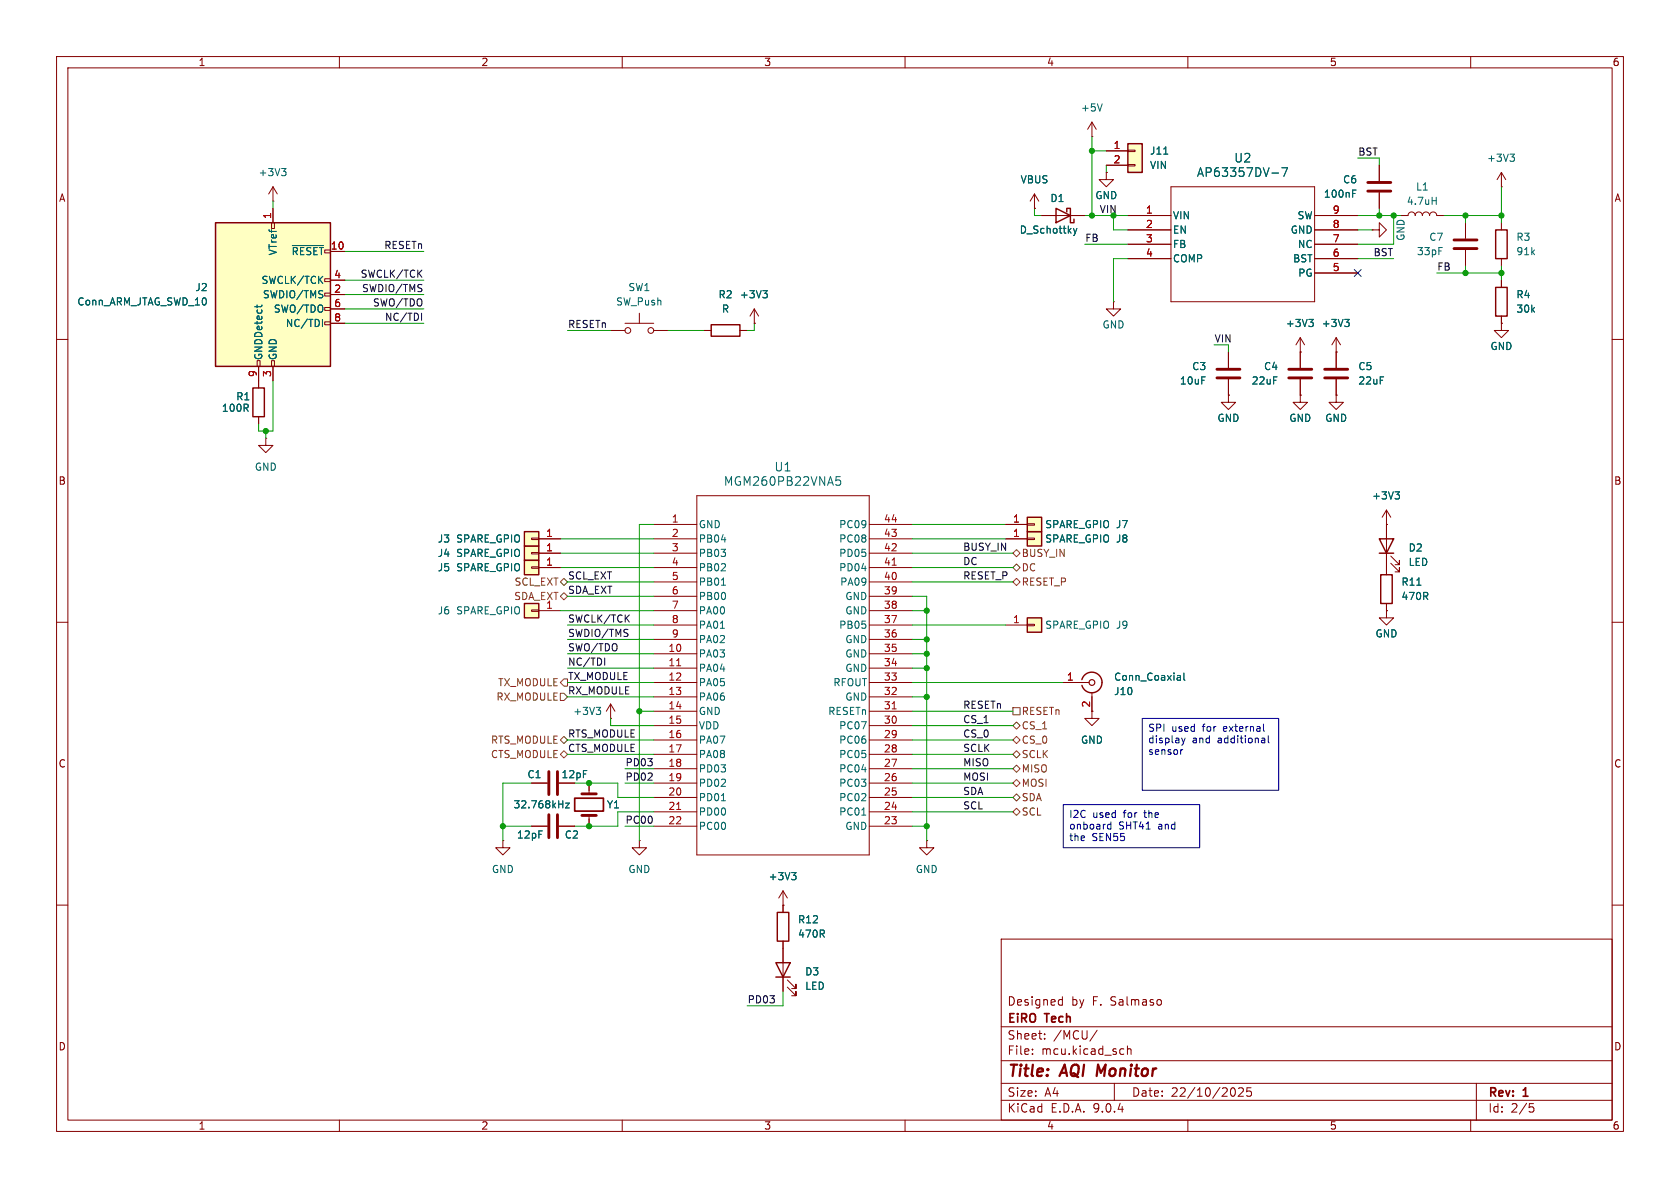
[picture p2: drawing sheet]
<svg xmlns="http://www.w3.org/2000/svg" width="297mm" height="210mm" viewBox="0 0 297 210" stroke-linecap="round" stroke-linejoin="round" font-family="sans-serif">
<g fill="none" stroke="#840000" stroke-width=".18">
<path d="M10 10h277v190h-277zM12 12h273v186h-273zM60 10v2M110 10v2M160 10v2M210 10v2M260 10v2M48.3 35.6h.1M48.3 33l-.8 1.3M48.3 33l.7 1.3M48.3 33v2.6M182.9 36.8h.1"/>
<path d="M182.9 34.3l-.8 1.3M182.9 34.3l.7 1.3M182.9 34.3v2.5M184.1 38.1h7.7M199.4 38.1h7.6M207 33h25.4v20.3h-25.4zM232.4 38.1h7.6M247.6 38.1h1.3a.64 .64 0 0 1 .7-.6 .64 .64 0 0 1 .6 .6 .64 .64 0 0 1 .6-.6 .64 .64 0 0 1 .7 .6 .64 .64 0 0 1 .6-.6 .64 .64 0 0 1 .6 .6 .64 .64 0 0 1 .7-.6 .64 .64 0 0 1 .6 .6h1.3M124.5 58.4h1.2M130.8 58.4h1.3M133.3 57.2h.1M133.3 54.6l-.7 1.3"/>
<path d="M133.3 54.6l.8 1.3M133.3 54.6v2.6M199.4 40.6h7.6M199.4 43.2h7.6M199.4 45.7h7.6M232.4 40.6h7.6M232.4 43.2h7.6M232.4 45.7h7.6M232.4 48.3h7.6M242.6 40.6h1.2v-1.2l1.3 1.2-1.3 1.3v-1.3M242.6 40.6h.1M10 60h2"/>
<path d="M45.7 67.3v1.3M45.7 73.7v1.2M47 77.5v1.2h1.3l-1.3 1.3-1.3-1.3h1.3M47 77.5h.1M285 60h2M245.1 92.7h.1M245.1 90.2v11.4M245.1 90.2l-.8 1.2M245.1 90.2l.8 1.2M245.9 99.6l1.5 1.5v-.8v.8h-.8M245.9 98.3l1.5 1.5v-.7v.7h-.8M10 110h2"/>
<path d="M245.1 108v1.2h1.3l-1.3 1.3-1.3-1.3h1.3M245.1 108h.1M245.1 106.7v1.3M285 110h2M94 138.4h2.8M104.1 138.4v1.9M107.9 127h.1M107.9 124.5l-.7 1.2M107.9 124.5l.8 1.2M107.9 124.5v2.5M88.9 148.6v1.3h1.3l-1.3 1.2-1.3-1.2h1.3M88.9 148.6h.1"/>
<path d="M94 146.1h2.8M98.8 146.1h2.8M104.1 144.1v2M113 148.6v1.3h1.3l-1.3 1.2-1.2-1.2h1.2M113 148.6h.1M10 160h2M177 166h108v32h-108zM187.4 176.7l.4 .1M187.8 176.2v1.5M187.8 177.6l-.4 .1M205.2 176.8v.8M285 160h2"/>
<path d="M60 198v2M110 198v2M160 198v2M177 194.5h108M177 191.5h108M177 187.5h108M177 181.5h108M182.5 186.3v.1M182.5 185.5v.1M184.7 183.6v.1M184.7 182.8v.1M194 182.1l-1.3 2"/>
<path d="M197 191.5v3M198.2 185.4l.5 .1M198.7 186.3l-.5 .1M199.3 185.5l.2-.1 .4 .1 .1 .9M199.3 184.9v1.5M210 198v2M218 192.3a.94 .94 0 0 1 0 1.5M219 192.4l.5-.1 .2 .1 .1 .3-.9 1.1h.9M221.2 192.3h-.7l-.1 .7 .2-.1h.5l.1 .3v.5l-.2 .1-.6-.1M260 198v2M261 191.5v6.5M270.4 195.1h.7"/>
<path d="M270.5 195.7h.4l.3 .3-.2 .5-.5 .1"/>
</g>
<path d="M186.7 36.8l2.5 1.3-2.5 1.3zM188.6 37.5v-.7h.6v2.6h.7v-.7M125.7 57.4h5.1v2h-5.1zM44.7 68.6h2v5.1h-2zM243.8 95.3h2.6l-1.3 2.5zM243.8 97.8h2.6M244.1 101.6h2v5.1h-2z" fill="none" stroke="#840000" stroke-width=".25"/>
<g fill="none" stroke="#006464" stroke-width=".18">
<path d="M49.8 29.8h.8l-.5 .5M50.3 30.3l.3 .2v.3l-.3 .3M224.9 30.6h1.1M226.6 29.7h1l-.6 1.5M253.2 35.5h.7M253.9 34.9v1.2M134.9 51.4h.7l-.4 .5M135.4 51.9l.2 .2v.3l-.2 .2M189.8 40.4l.3 .8M190.1 41.2l-.3 .4M190.4 40.4l-.3 .8M246.6 86.9h.8l-.4 .5"/>
<path d="M247.2 87.4l.2 .3v.3l-.2 .2M250.5 103.4h.7M105.4 125h.8l-.4 .5M105.9 125.5l.3 .3v.3l-.3 .2M100 142h.6l-.6 .8h.6"/>
</g>
<path d="M97 136.4v4.1M98.6 136.4v4.1M97 144v4.1M98.6 144v4.1M102.9 144.1h2.5M102.9 140.3h2.5" fill="none" stroke="#840000" stroke-width=".51"/>
<path d="M101.6 141.1h5.1v2.3h-5.1z" fill="none" stroke="#840000" stroke-width=".3"/>
<path d="M38.1 39.4h20.3v25.4h-20.3z" fill="#ffffc2"/>
<path d="M38.1 39.4h20.3v25.4h-20.3z" fill="none" stroke="#840000" stroke-width=".25"/>
<g fill="none" stroke="#840000" stroke-width=".18">
<path d="M48 39.4h.5v1h-.5zM48.3 36.8v2.6M193 24.1h.1M193 21.6l-.7 1.3M193 21.6l.8 1.3M193 21.6v2.5M195.6 30.5v1.3h1.2l-1.2 1.2-1.3-1.2h1.3M195.6 30.5h.1M57.4 49.3h1v.5h-1zM57.4 51.8h1v.5h-1zM57.4 54.4h1v.5h-1zM57.4 56.9h1v.5h-1z"/>
<path d="M58.4 44.5h2.6M58.4 49.5h2.6M58.4 52.1h2.6M58.4 54.6h2.6M58.4 57.2h2.6M45.5 63.8h.5v1h-.5zM45.7 64.8v2.5M48 63.8h.5v1h-.5zM48.3 64.8v2.5M217.2 62.2v2.8M217.2 67.1v2.8"/>
</g>
<path d="M194.9 18.4l-.5 1.2M45.5 53.9v.5M46.3 53.9l-.1 .3M51.7 43.4h5.5M57 56.5v1.2" fill="none" stroke="#006464" stroke-width=".18"/>
<path d="M215.1 65.3h4.1M215.1 66.8h4.1" fill="none" stroke="#840000" stroke-width=".51"/>
<path d="M199.4 25.4h2.5v5.1h-2.5z" fill="#ffffc2"/>
<path d="M199.4 25.4h2.5v5.1h-2.5z" fill="none" stroke="#840000" stroke-width=".25"/>
<path d="M195.6 26.7h3.8M195.6 29.2h3.8M199.4 26.5h1.3v.3h-1.3zM199.4 29.1h1.3v.2h-1.3z" fill="none" stroke="#840000" stroke-width=".18"/>
<path d="M205.7 27.2h.8" fill="none" stroke="#006464" stroke-width=".18"/>
<path d="M181.6 94h2.5v2.5h-2.5z" fill="#ffffc2"/>
<path d="M181.6 94h2.5v2.5h-2.5z" fill="none" stroke="#840000" stroke-width=".25"/>
<path d="M177.8 95.3h3.8M181.6 95.1h1.3v.3h-1.3z" fill="none" stroke="#840000" stroke-width=".18"/>
<path d="M181.6 109.2h2.5v2.6h-2.5z" fill="#ffffc2"/>
<path d="M181.6 109.2h2.5v2.6h-2.5z" fill="none" stroke="#840000" stroke-width=".25"/>
<path d="M177.8 110.5h3.8M181.6 110.4h1.3v.2h-1.3z" fill="none" stroke="#840000" stroke-width=".18"/>
<path d="M181.6 91.4h2.5v2.6h-2.5z" fill="#ffffc2"/>
<path d="M181.6 91.4h2.5v2.6h-2.5zM191.3 120.1a1.81 1.81 0 0 1 2.7-1 1.81 1.81 0 0 1 .1 3 1.81 1.81 0 0 1-2.8-.9M137.2 170.2h2.5l-1.3 2.5zM137.2 172.7h2.5M137.4 161.3h2v5.1h-2z" fill="none" stroke="#840000" stroke-width=".25"/>
<g fill="none" stroke="#840000" stroke-width=".18">
<path d="M196.8 53.3v1.3h1.3l-1.3 1.3-1.2-1.3h1.2M196.8 53.3h.1M229.9 59.7l-.8 1.3M229.9 59.7l.7 1.3M229.9 59.7v2.5M236.2 59.7l.8 1.3M236.2 59.7l-.7 1.3M236.2 59.7v5.3M217.2 69.9v1.2h1.2l-1.2 1.3-1.3-1.3h1.3M217.2 69.9h.1M229.9 69.9v1.2h1.2l-1.2 1.3-1.3-1.3h1.3M229.9 69.9h.1"/>
<path d="M229.9 62.2h.1M236.2 69.9v1.2h-1.3l1.3 1.3 1.3-1.3h-1.3M236.2 69.9h.1M236.2 62.2h.1M236.2 67.1v2.8M177.8 92.7h3.8M181.6 92.6h1.3v.2h-1.3zM188 120.7h4.5M193 122.4v4.6h1.3l-1.3 1.3-1.2-1.3h1.2M138.4 157.5v3.8M138.4 157.5l-.7 1.3M138.4 157.5l.8 1.3"/>
<path d="M138.4 160h.1M138.4 166.4v8.9M139.2 174.5l1.5 1.5v-.7v.7h-.7M139.2 173.2l1.5 1.6v-.8v.8h-.7"/>
</g>
<path d="M231.4 56.5h.8l-.5 .4M231.9 56.9l.3 .3v.3l-.3 .2M237.7 56.5h.8l-.4 .4M238.3 56.9l.2 .3v.3l-.2 .2M208.3 119.4h.2l.2 .2v.7M208.7 119.7l-.4 .1M209.3 119v1.1l.2 .2M208.7 120.2l-.4 .1M139.9 154.2h.8l-.4 .5M140.5 154.7l.2 .3v.3l-.2 .2" fill="none" stroke="#006464" stroke-width=".18"/>
<circle cx="193" cy="120.7" r=".51" fill="none" stroke="#840000" stroke-width=".2"/>
<path d="M234.2 65.3h4.1M234.2 66.8h4.1" fill="none" stroke="#840000" stroke-width=".51"/>
<path d="M92.7 106.7h2.5v2.5h-2.5z" fill="#ffffc2"/>
<path d="M92.7 106.7h2.5v2.5h-2.5z" fill="none" stroke="#840000" stroke-width=".25"/>
<path d="M265.4 33h.1M265.4 30.5l-.7 1.3M265.4 30.5l.8 1.3M265.4 30.5v2.5M94 107.8h1.2v.3h-1.2zM95.2 108h3.9" fill="none" stroke="#840000" stroke-width=".18"/>
<path d="M266.9 27.2h.8l-.4 .5M267.5 27.7l.2 .3v.3l-.2 .2" fill="none" stroke="#006464" stroke-width=".18"/>
<path d="M92.7 96.5h2.5v2.6h-2.5z" fill="#ffffc2"/>
<path d="M92.7 96.5h2.5v2.6h-2.5z" fill="none" stroke="#840000" stroke-width=".25"/>
<path d="M259.1 39.4v2.8M259.1 44.2v2.8M94 97.7h1.2v.2h-1.2zM95.2 97.8h3.9" fill="none" stroke="#840000" stroke-width=".18"/>
<path d="M257 42.4h4.1M257 43.9h4.1" fill="none" stroke="#840000" stroke-width=".51"/>
<path d="M92.7 94h2.5v2.5h-2.5z" fill="#ffffc2"/>
<path d="M264.4 40.6h2v5.1h-2zM264.4 50.8h2v5.1h-2zM92.7 94h2.5v2.5h-2.5z" fill="none" stroke="#840000" stroke-width=".25"/>
<path d="M265.4 39.4v1.2M265.4 45.7v1.3M265.4 49.5v1.3M265.4 55.9v1.3M94 95.1h1.2v.3h-1.2zM95.2 95.3h3.9" fill="none" stroke="#840000" stroke-width=".18"/>
<path d="M92.7 99.1h2.5v2.5h-2.5z" fill="#ffffc2"/>
<path d="M92.7 99.1h2.5v2.5h-2.5z" fill="none" stroke="#840000" stroke-width=".25"/>
<g fill="none" stroke="#840000" stroke-width=".18">
<path d="M48.3 36.8v2.6M182.9 36.8h.1M184.1 38.1h2.6M189.2 38.1h2.6M195.6 30.5h.1M195.6 26.7h3.8M195.6 29.2h3.8M199.4 38.1h7.6M232.4 38.1h7.6M243.8 29.2v2.8M243.8 34v2.8M58.4 57.2h2.6"/>
<path d="M58.4 44.5h2.6M58.4 49.5h2.6M58.4 52.1h2.6M58.4 54.6h2.6M107.9 58.4h2.6M110.5 57.2h5.1M113 55.4v1.8M115.6 58.4h2.5M124.5 58.4h1.2M130.8 58.4h1.3M133.3 57.2h.1M199.4 40.6h7.6"/>
<path d="M199.4 43.2h7.6M199.4 45.7h7.6M232.4 40.6h7.6M232.4 43.2h7.6M232.4 45.7h7.6M232.4 48.3h7.6M265.4 57.2v1.2h1.3l-1.3 1.3-1.2-1.3h1.2M265.4 57.2h.1M265.4 49.5v1.3M265.4 55.9v1.3M45.7 64.8v3.8M45.7 73.7v1.2"/>
<path d="M48.3 64.8v2.5M217.2 69.9h.1M217.2 62.2v2.8M217.2 67.1v2.8M229.9 62.2h.1M229.9 69.9h.1M229.9 62.2v2.8M229.9 67.1v2.8M236.2 62.2h.1M236.2 69.9h.1M236.2 62.2v2.8M236.2 67.1v2.8"/>
<path d="M95.2 95.3h3.9M95.2 97.8h3.9M115.6 92.7h7.6M115.6 95.3h7.6M115.6 97.8h7.6M123.2 87.6h30.5v63.5h-30.5zM153.7 92.7h7.6M153.7 95.3h7.6M153.7 97.8h7.6M177.8 92.7h3.8M177.8 95.3h3.8M245.1 92.7h.1"/>
<path d="M245.1 92.7v2.6M245.1 97.8v3.8M94 100.2h1.2v.3h-1.2zM95.2 100.3h3.9M115.6 100.3h7.6M115.6 102.9h7.6M115.6 105.4h7.6M115.6 108h7.6M115.6 110.5h7.6M115.6 113h7.6M115.6 115.6h7.6M115.6 118.1h7.6"/>
<path d="M153.7 100.3h7.6M153.7 102.9h7.6M153.7 105.4h7.6M153.7 108h7.6M153.7 110.5h7.6M153.7 113h7.6M153.7 115.6h7.6M153.7 118.1h7.6M245.1 108h.1M245.1 106.7v1.3M94 138.4h2.8M104.1 138.4v1.3"/>
<path d="M115.6 120.7h7.6M115.6 123.2h7.6M115.6 125.7h7.6M115.6 128.3h7.6M115.6 130.8h7.6M115.6 133.4h7.6M115.6 135.9h7.6M115.6 138.4h7.6M153.7 120.7h7.6M153.7 123.2h7.6M153.7 125.7h7.6M153.7 128.3h7.6"/>
<path d="M153.7 130.8h7.6M153.7 133.4h7.6M153.7 135.9h7.6M153.7 138.4h7.6M188 120.7h2.5M193 123.2v2.5M94 146.1h2.8M98.8 146.1h2.8M104.1 144.8v1.3M115.6 141h7.6M115.6 143.5h7.6M115.6 146.1h7.6"/>
<path d="M153.7 141h7.6M153.7 143.5h7.6M153.7 146.1h7.6M163.8 148.6v1.3h1.3l-1.3 1.2-1.2-1.2h1.2M163.8 148.6h.1M138.4 160h.1M138.4 160v1.3M138.4 166.4v3.8M138.4 172.7v2.6"/>
<circle cx="111" cy="58.4" r=".51"/>
<circle cx="115.1" cy="58.4" r=".51"/>
</g>
<path d="M241.8 32.3h4.1M241.8 33.8h4.1M227.8 65.3h4.1M227.8 66.8h4.1" fill="none" stroke="#840000" stroke-width=".51"/>
<g fill="none" stroke="#006464" stroke-width=".18">
<path d="M205.7 27.2h.8M224.9 30.6h1.1M226.6 29.7h1l-.6 1.5M239.1 34.2h.5M239.1 33.6h.6M45.5 53.9v.5M46.3 53.9l-.1 .3M51.7 43.4h5.5M57 56.5v1.2M134.9 51.4h.7l-.4 .5M135.4 51.9l.2 .2v.3l-.2 .2M189.8 40.4l.3 .8"/>
<path d="M190.1 41.2l-.3 .4M190.4 40.4l-.3 .8M231.4 56.5h.8l-.5 .4M231.9 56.9l.3 .3v.3l-.3 .2M237.7 56.5h.8l-.4 .4M238.3 56.9l.2 .3v.3l-.2 .2M147.8 84.3h.8M148 84.8h.3l.3 .3-.1 .6-.5 .1M246.6 86.9h.8l-.4 .5M247.2 87.4l.2 .3v.3l-.2 .2M127.4 111.1h.7M127.5 103.4h.8"/>
<path d="M208.3 119.4h.2l.2 .2v.7M208.7 119.7l-.4 .1M209.3 119v1.1l.2 .2M250.5 103.4h.7M208.7 120.2l-.4 .1M100 142h.6l-.6 .8h.6M127.5 141.5h.8M139.9 154.2h.8l-.4 .5M140.5 154.7l.2 .3v.3l-.2 .2M152.3 144.1h.8"/>
</g>
<path d="M157.7 99.9h.7M119.6 117.7h.7M157.7 125.3h.7M119.6 143.1h.7" fill="none" stroke="#a90000" stroke-width=".18"/>
<g fill="none" stroke="#725600" stroke-width=".18">
<path d="M179.7 97.2l.6 .6-.6 .6-.6-.6zM99.1 102.9l.6-.7 .6 .7-.6 .6zM99.1 105.4l.6-.6 .6 .6-.6 .6zM179.1 100.3l.6-.6 .6 .6-.6 .7zM179.1 102.9l.6-.7 .6 .7-.6 .6zM99.1 133.4l.6-.7 .6 .7-.6 .6zM99.1 122.6h.6l.6 .6-.6 .6h-.6zM99.7 130.2l.6 .6-.6 .6-.6-.6zM99.7 120h.6v1.3h-.6l-.6-.6zM179.1 138.4l.6-.6 .6 .6-.6 .7zM179.1 135.9l.6-.6 .6 .6-.6 .6zM179.1 133.4l.6-.7 .6 .7-.6 .6z"/>
<path d="M179.1 125.1h1.2v1.3h-1.2zM179.1 128.3l.6-.7 .6 .7-.6 .6zM179.1 130.8l.6-.6 .6 .6-.6 .6zM179.1 141l.6-.7 .6 .7-.6 .6zM179.1 143.5l.6-.6 .6 .6-.6 .6z"/>
</g>
<path d="M74.5 55.4v1.2M106.9 116.3v1.3" fill="none" stroke="#0f0f0f" stroke-width=".18"/>
<g fill="none" stroke="#009600" stroke-width=".18">
<path d="M48.3 35.6v1.2M182.9 36.8v1.3h1.2M191.8 38.1h7.6M193 26.7h2.6M193 24.1v14M195.6 29.2v1.3M196.8 38.1v2.5h2.6M240 38.1h7.6M240 27.9h3.8v1.3M243.8 36.8v1.3M246.4 38.1v5.1h-6.4M255.3 38.1h10.1"/>
<path d="M259.1 38.1v1.3M265.4 33v6.4M61 44.5h13.9M61 54.6h13.9M61 49.5h13.9M61 57.2h13.9M61 52.1h13.9M100.3 58.4h7.6M118.1 58.4h6.4M133.3 57.2v1.2h-1.2M191.8 43.2h7.6M199.4 45.7h-2.6v7.6"/>
<path d="M240 40.6h2.6M240 45.7h6.4M254 48.3h11.4M259.1 47v1.3M265.4 47v2.5M47 76.2v1.3M48.3 67.3v8.9h-2.6v-1.3M217.2 61v1.2M99.1 95.3h16.5M99.1 97.8h16.5M115.6 92.7h-2.6v55.9M161.3 95.3h16.5"/>
<path d="M161.3 92.7h16.5M161.3 97.8h17.8M99.1 100.3h16.5M99.1 108h16.5M100.3 105.4h15.3M100.3 102.9h15.3M100.3 113h15.3M100.3 115.6h15.3M100.3 110.5h15.3M100.3 118.1h15.3M161.3 105.4h2.5v43.2M161.3 100.3h17.8"/>
<path d="M161.3 102.9h17.8M161.3 113h2.5M161.3 115.6h2.5M161.3 110.5h16.5M161.3 108h2.5M161.3 118.1h2.5M94 138.4h-5.1v10.2M100.3 123.2h15.3M100.3 130.8h15.3M100.3 133.4h15.3M100.3 120.7h15.3M101.6 138.4h7.6v2.6h6.4"/>
<path d="M107.9 127v1.3h7.7M110.5 138.4h5.1M110.5 135.9h5.1M113 125.7h2.6M161.3 138.4h17.8M161.3 128.3h17.8M161.3 123.2h2.5M161.3 130.8h17.8M161.3 135.9h17.8M161.3 133.4h17.8M161.3 125.7h17.8M161.3 120.7h26.7"/>
<path d="M88.9 146.1h5.1M110.5 146.1h5.1M115.6 143.5h-6.4v2.6h-7.6M161.3 146.1h2.5M161.3 143.5h17.8M161.3 141h17.8M138.4 175.3v2.5h-6.3"/>
</g>
<path d="M239.4 47.7l1.2 1.2M240.6 47.7l-1.2 1.2" fill="none" stroke="#000084" stroke-width=".18"/>
<g fill="none" stroke="#0000c2" stroke-width=".18">
<path d="M201.9 127h24.2v12.7h-24.2zM208.9 130.5l.3 .8M209 132.5h.1M209.2 131.3l-.3 .4M209.5 130.5l-.3 .8M223.4 128v1.1l.1 .2M223.4 130.5l.2 .2v.6M223.6 131.3h-.4M223.6 130.8h-.4M224.2 130v1.1l.2 .2M188 142.2h24.1v7.7h-24.1zM195.9 146.5h.5"/>
<path d="M195.9 145.8h.5M196.4 145.3v1.3"/>
</g>
<g fill="#009600" stroke="#009600" stroke-width=".18">
<circle cx="163.8" cy="146.1" r=".46"/>
<circle cx="163.8" cy="108" r=".46"/>
<circle cx="163.8" cy="123.2" r=".46"/>
<circle cx="246.4" cy="38.1" r=".46"/>
<circle cx="243.8" cy="38.1" r=".46"/>
<circle cx="265.4" cy="38.1" r=".46"/>
<circle cx="259.1" cy="48.3" r=".46"/>
<circle cx="259.1" cy="38.1" r=".46"/>
<circle cx="265.4" cy="48.3" r=".46"/>
<circle cx="193" cy="26.7" r=".46"/>
<circle cx="193" cy="38.1" r=".46"/>
<circle cx="196.8" cy="38.1" r=".46"/>
<circle cx="163.8" cy="113" r=".46"/>
<circle cx="163.8" cy="115.6" r=".46"/>
<circle cx="163.8" cy="118.1" r=".46"/>
<circle cx="88.9" cy="146.1" r=".46"/>
<circle cx="113" cy="125.7" r=".46"/>
<circle cx="104.1" cy="146.1" r=".46"/>
<circle cx="104.1" cy="138.4" r=".46"/>
<circle cx="47" cy="76.2" r=".46"/>
</g>
<g font-size="2.8" fill="#840000">
<text x="178" y="190.9">Title:</text>
<text x="187.7" y="190.9">AQI Monitor</text>
</g>
<g font-size="2.1" fill="#006464">
<text x="218.1" y="28.9">U2</text>
<text x="211.5" y="31.5">AP63357DV-7</text>
<text x="136.8" y="83.5">U1</text>
<text x="127.9" y="86.1">MGM260PB22VNA5</text>
</g>
<g font-size="2.1" fill="#840000">
<text x="178" y="178">Designed</text>
<text x="189.4" y="178">by</text>
<text x="193.2" y="178">F. Salmaso</text>
<text x="178" y="184">Sheet:</text>
<text x="178" y="181.2">EiRO</text>
<text x="184.9" y="181.2">Tech</text>
<text x="186.2" y="184">/MCU/</text>
<text x="178" y="186.7">File:</text>
<text x="184.1" y="186.7">mcu.kicad_sch</text>
<text x="178" y="196.9">KiCad</text>
<text x="178" y="194.1">Size:</text>
<text x="184.7" y="194.1">A4</text>
<text x="185.7" y="196.9">E.D.A.</text>
<text x="193.3" y="196.9">9.0.4</text>
<text x="200" y="194.1">Date:</text>
<text x="207" y="194.1">22/10/2025</text>
<text x="263" y="194.3">Rev:</text>
<text x="263" y="196.9">Id:</text>
<text x="267.1" y="196.9">2/5</text>
<text x="269.4" y="194.3">1</text>
</g>
<g font-size="1.8" fill="#840000">
<text x="35" y="11.9">1</text>
<text x="85" y="11.9">2</text>
<text x="135" y="11.9">3</text>
<text x="185" y="11.9">4</text>
<text x="235" y="11.9">5</text>
<text x="285" y="11.9">6</text>
<text x="10.3" y="35.9">A</text>
<text x="285.3" y="35.9">A</text>
<text x="10.3" y="85.9">B</text>
<text x="285.3" y="85.9">B</text>
<text x="10.3" y="135.9">C</text>
<text x="99.2" y="137.8">12pF</text>
<text x="285.3" y="135.9">C</text>
<text x="10.3" y="185.9">D</text>
<text x="285.3" y="185.9">D</text>
<text x="35" y="199.9">1</text>
<text x="85" y="199.9">2</text>
<text x="135" y="199.9">3</text>
<text x="185" y="199.9">4</text>
<text x="235" y="199.9">5</text>
<text x="285" y="199.9">6</text>
</g>
<g font-size="1.8" fill="#006464">
<text x="191" y="19.9">+5V</text>
<text x="203.2" y="27.5">J11</text>
<text x="262.8" y="28.8">+3V3</text>
<text x="45.6" y="31.3">+3V3</text>
<text x="180.3" y="32.6">VBUS</text>
<text x="185.6" y="35.9">D1</text>
<text x="193.5" y="35.4">GND</text>
<text x="203.2" y="30.1">VIN</text>
<text x="234" y="35.2">100nF</text>
<text x="237.3" y="32.6">C6</text>
<text x="250.2" y="33.9">L1</text>
<text x="180.2" y="41.5">D_Schottky</text>
<text x="207.3" y="39">VIN</text>
<text x="207.3" y="41.5">EN</text>
<text x="228.1" y="41.5">GND</text>
<text x="229.3" y="39">SW</text>
<text x="248.6" y="36.4">4.7uH</text>
<text x="49.1" y="45.2" transform="rotate(-90 49.1 45.2)">VTref</text>
<text x="51.5" y="45.3">~{RESET}</text>
<text x="207.3" y="44">FB</text>
<text x="207.3" y="46.6">COMP</text>
<text x="228.5" y="46.6">BST</text>
<text x="229.4" y="44">NC</text>
<text x="248.5" y="42.7" transform="rotate(-90 248.5 42.7)">GND</text>
<text x="250.4" y="45.3">33pF</text>
<text x="252.6" y="42.8">C7</text>
<text x="268" y="42.8">R3</text>
<text x="268" y="45.3">91k</text>
<text x="34.4" y="51.7">J2</text>
<text x="46.1" y="50.4">SWCLK/TCK</text>
<text x="46.4" y="52.9">SWDIO/TMS</text>
<text x="111" y="51.7">SW1</text>
<text x="126.9" y="52.9">R2</text>
<text x="130.7" y="52.9">+3V3</text>
<text x="229.4" y="49.1">PG</text>
<text x="268" y="52.9">R4</text>
<text x="13.6" y="54.2">Conn_ARM_JTAG_SWD_10</text>
<text x="48.3" y="55.5">SWO/TDO</text>
<text x="50.4" y="58">NC/TDI</text>
<text x="108.8" y="54.2">SW_Push</text>
<text x="127.5" y="55.5">R</text>
<text x="194.8" y="58.3">GND</text>
<text x="227.2" y="58">+3V3</text>
<text x="233.6" y="58">+3V3</text>
<text x="268" y="55.5">30k</text>
<text x="46.6" y="63.8" transform="rotate(-90 46.6 63.8)">GNDDetect</text>
<text x="49.1" y="63.8" transform="rotate(-90 49.1 63.8)">GND</text>
<text x="210.7" y="65.6">C3</text>
<text x="223.4" y="65.6">C4</text>
<text x="240" y="65.6">C5</text>
<text x="263.4" y="62.1">GND</text>
<text x="41.7" y="71">R1</text>
<text x="208.5" y="68.2">10uF</text>
<text x="221.2" y="68.2">22uF</text>
<text x="240" y="68.2">22uF</text>
<text x="39.1" y="73">100R</text>
<text x="215.1" y="74.8">GND</text>
<text x="227.8" y="74.8">GND</text>
<text x="234.2" y="74.8">GND</text>
<text x="45" y="83.4">GND</text>
<text x="242.5" y="88.5">+3V3</text>
<text x="123.4" y="93.6">GND</text>
<text x="148.3" y="93.6">PC09</text>
<text x="184.7" y="93.6">SPARE_GPIO J7</text>
<text x="77.3" y="98.7">J4</text>
<text x="77.3" y="96.1">J3</text>
<text x="77.3" y="101.2">J5</text>
<text x="80.5" y="98.7">SPARE_GPIO</text>
<text x="80.5" y="96.1">SPARE_GPIO</text>
<text x="80.5" y="101.2">SPARE_GPIO</text>
<text x="123.4" y="96.1">PB04</text>
<text x="123.4" y="98.7">PB03</text>
<text x="123.4" y="101.2">PB02</text>
<text x="148.3" y="96.1">PC08</text>
<text x="148.3" y="98.7">PD05</text>
<text x="148.3" y="101.2">PD04</text>
<text x="184.7" y="96.1">SPARE_GPIO J8</text>
<text x="248.9" y="97.7">D2</text>
<text x="248.9" y="100.2">LED</text>
<text x="123.4" y="103.7">PB01</text>
<text x="123.4" y="106.3">PB00</text>
<text x="148.4" y="103.7">PA09</text>
<text x="149.3" y="106.3">GND</text>
<text x="247.7" y="106.3">470R</text>
<text x="247.7" y="103.7">R11</text>
<text x="77.3" y="108.8">J6</text>
<text x="80.5" y="108.8">SPARE_GPIO</text>
<text x="123.4" y="108.8">PA00</text>
<text x="123.4" y="111.4">PA01</text>
<text x="123.4" y="113.9">PA02</text>
<text x="148.3" y="111.4">PB05</text>
<text x="149.3" y="108.8">GND</text>
<text x="149.3" y="113.9">GND</text>
<text x="184.7" y="111.4">SPARE_GPIO J9</text>
<text x="243.1" y="112.9">GND</text>
<text x="123.4" y="116.4">PA03</text>
<text x="123.4" y="119">PA04</text>
<text x="149.3" y="116.4">GND</text>
<text x="149.3" y="119">GND</text>
<text x="123.4" y="121.5">PA05</text>
<text x="123.4" y="124.1">PA06</text>
<text x="147.2" y="121.5">RFOUT</text>
<text x="149.3" y="124.1">GND</text>
<text x="196.9" y="120.5">Conn_Coaxial</text>
<text x="196.9" y="123.1">J10</text>
<text x="101.2" y="126.6">+3V3</text>
<text x="123.4" y="126.6">GND</text>
<text x="123.4" y="129.1">VDD</text>
<text x="123.4" y="131.7">PA07</text>
<text x="146.3" y="126.6">RESETn</text>
<text x="148.3" y="129.1">PC07</text>
<text x="148.3" y="131.7">PC06</text>
<text x="191" y="131.7">GND</text>
<text x="93.1" y="137.8">C1</text>
<text x="123.4" y="134.2">PA08</text>
<text x="123.4" y="136.8">PD03</text>
<text x="148.3" y="134.2">PC05</text>
<text x="148.3" y="136.8">PC04</text>
<text x="90.7" y="143.1">32.768kHz</text>
<text x="107.2" y="143.1">Y1</text>
<text x="123.4" y="139.3">PD02</text>
<text x="123.4" y="141.8">PD01</text>
<text x="148.3" y="139.3">PC03</text>
<text x="148.3" y="141.8">PC02</text>
<text x="91.3" y="148.4">12pF</text>
<text x="99.8" y="148.4">C2</text>
<text x="123.4" y="144.4">PD00</text>
<text x="123.4" y="146.9">PC00</text>
<text x="148.3" y="144.4">PC01</text>
<text x="149.3" y="146.9">GND</text>
<text x="86.9" y="154.5">GND</text>
<text x="111" y="154.5">GND</text>
<text x="135.8" y="155.8">+3V3</text>
<text x="161.8" y="154.5">GND</text>
<text x="141" y="166">470R</text>
<text x="141" y="163.4">R12</text>
<text x="142.2" y="172.6">D3</text>
<text x="142.2" y="175.2">LED</text>
</g>
<g font-size="1.8" fill="#a90000">
<text x="196.8" y="26.4">1</text>
<text x="196.8" y="29">2</text>
<text x="48" y="38.8" transform="rotate(-90 48 38.8)">1</text>
<text x="202.5" y="37.8">1</text>
<text x="202.5" y="40.4">2</text>
<text x="235.5" y="40.4">8</text>
<text x="235.5" y="37.8">9</text>
<text x="58.4" y="44.2">10</text>
<text x="202.5" y="42.9">3</text>
<text x="202.5" y="45.5">4</text>
<text x="235.5" y="45.5">6</text>
<text x="235.5" y="42.9">7</text>
<text x="59" y="49.3">4</text>
<text x="59" y="51.8">2</text>
<text x="235.5" y="48">5</text>
<text x="59" y="54.4">6</text>
<text x="59" y="56.9">8</text>
<text x="45.5" y="66.7" transform="rotate(-90 45.5 66.7)">9</text>
<text x="48" y="66.7" transform="rotate(-90 48 66.7)">3</text>
<text x="96.4" y="95">1</text>
<text x="118.7" y="92.5">1</text>
<text x="118.7" y="95">2</text>
<text x="156.2" y="92.5">44</text>
<text x="156.2" y="95">43</text>
<text x="179" y="95">1</text>
<text x="179" y="92.5">1</text>
<text x="96.4" y="97.5">1</text>
<text x="96.4" y="100.1">1</text>
<text x="118.7" y="97.5">3</text>
<text x="118.7" y="100.1">4</text>
<text x="156.2" y="97.5">42</text>
<text x="156.2" y="100.1">41</text>
<text x="96.4" y="107.7">1</text>
<text x="118.7" y="102.6">5</text>
<text x="118.7" y="105.2">6</text>
<text x="118.7" y="107.7">7</text>
<text x="156.2" y="102.6">40</text>
<text x="156.2" y="105.2">39</text>
<text x="156.2" y="107.7">38</text>
<text x="118.7" y="110.2">8</text>
<text x="118.7" y="112.8">9</text>
<text x="156.2" y="110.2">37</text>
<text x="156.2" y="112.8">36</text>
<text x="179" y="110.2">1</text>
<text x="118.1" y="115.3">10</text>
<text x="118.1" y="117.9">11</text>
<text x="156.2" y="115.3">35</text>
<text x="156.2" y="117.9">34</text>
<text x="118.1" y="120.4">12</text>
<text x="118.1" y="122.9">13</text>
<text x="118.1" y="125.5">14</text>
<text x="156.2" y="120.4">33</text>
<text x="156.2" y="122.9">32</text>
<text x="156.2" y="125.5">31</text>
<text x="188.5" y="120.4">1</text>
<text x="192.8" y="125.2" transform="rotate(-90 192.8 125.2)">2</text>
<text x="118.1" y="128">15</text>
<text x="118.1" y="130.6">16</text>
<text x="156.2" y="128">30</text>
<text x="156.2" y="130.6">29</text>
<text x="118.1" y="133.1">17</text>
<text x="118.1" y="135.6">18</text>
<text x="156.2" y="133.1">28</text>
<text x="156.2" y="135.6">27</text>
<text x="118.1" y="138.2">19</text>
<text x="118.1" y="140.7">20</text>
<text x="118.1" y="143.3">21</text>
<text x="156.2" y="138.2">26</text>
<text x="156.2" y="140.7">25</text>
<text x="156.2" y="143.3">24</text>
<text x="118.1" y="145.8">22</text>
<text x="156.2" y="145.8">23</text>
</g>
<g font-size="1.8" fill="#0f0f0f">
<text x="240" y="27.6">BST</text>
<text x="194.3" y="37.8">VIN</text>
<text x="67.8" y="44.1">RESETn</text>
<text x="191.8" y="42.8">FB</text>
<text x="242.7" y="45.4">BST</text>
<text x="254" y="47.9">FB</text>
<text x="63.7" y="49.2">SWCLK/TCK</text>
<text x="63.9" y="51.7">SWDIO/TMS</text>
<text x="65.8" y="54.3">SWO/TDO</text>
<text x="68" y="56.8">NC/TDI</text>
<text x="100.3" y="58.1">RESETn</text>
<text x="170.2" y="97.4">BUSY_IN</text>
<text x="170.2" y="100">DC</text>
<text x="100.3" y="102.5">SCL_EXT</text>
<text x="100.3" y="105.1">SDA_EXT</text>
<text x="170.2" y="102.5">RESET_P</text>
<text x="100.3" y="110.1">SWCLK/TCK</text>
<text x="100.3" y="112.7">SWDIO/TMS</text>
<text x="100.3" y="117.8">NC/TDI</text>
<text x="100.3" y="115.2">SWO/TDO</text>
<text x="100.3" y="120.3">TX_MODULE</text>
<text x="100.3" y="122.8">RX_MODULE</text>
<text x="170.2" y="125.4">RESETn</text>
<text x="100.3" y="130.5">RTS_MODULE</text>
<text x="170.2" y="130.5">CS_0</text>
<text x="170.2" y="127.9">CS_1</text>
<text x="100.3" y="133">CTS_MODULE</text>
<text x="110.5" y="135.5">PD03</text>
<text x="170.2" y="133">SCLK</text>
<text x="170.2" y="135.5">MISO</text>
<text x="110.5" y="138.1">PD02</text>
<text x="170.2" y="138.1">MOSI</text>
<text x="170.2" y="140.6">SDA</text>
<text x="170.2" y="143.2">SCL</text>
<text x="110.5" y="145.7">PC00</text>
<text x="132.1" y="177.5">PD03</text>
</g>
<text font-size="1.8" fill="#009600" x="214.6" y="60.6">VIN</text>
<g font-size="1.8" fill="#725600">
<text x="180.5" y="98.7">BUSY_IN</text>
<text x="180.5" y="101.2">DC</text>
<text x="90.8" y="106.3">SDA_EXT</text>
<text x="90.9" y="103.7">SCL_EXT</text>
<text x="180.5" y="103.7">RESET_P</text>
<text x="87.7" y="124.1">RX_MODULE</text>
<text x="88" y="121.5">TX_MODULE</text>
<text x="86.7" y="131.7">RTS_MODULE</text>
<text x="180.5" y="126.6">RESETn</text>
<text x="180.5" y="129.1">CS_1</text>
<text x="180.5" y="131.7">CS_0</text>
<text x="86.7" y="134.2">CTS_MODULE</text>
<text x="180.5" y="136.8">MISO</text>
<text x="180.5" y="134.2">SCLK</text>
<text x="180.5" y="141.8">SDA</text>
<text x="180.5" y="139.3">MOSI</text>
<text x="180.5" y="144.4">SCL</text>
</g>
<g font-size="1.8" fill="#0000c2">
<text x="202.9" y="129.7">SPI</text>
<text x="202.9" y="131.7">display</text>
<text x="207.1" y="129.7">used</text>
<text x="210.8" y="131.7">and</text>
<text x="212.7" y="129.7">for</text>
<text x="215.4" y="131.7">additional</text>
<text x="216.6" y="129.7">external</text>
<text x="202.9" y="133.8">sensor</text>
<text x="188.9" y="144.9">I2C</text>
<text x="188.9" y="147">onboard</text>
<text x="188.9" y="149">the</text>
<text x="193" y="149">SEN55</text>
<text x="193.2" y="144.9">used</text>
<text x="197.8" y="147">SHT41</text>
<text x="198.8" y="144.9">for</text>
<text x="202.6" y="144.9">the</text>
<text x="204.9" y="147">and</text>
</g>
</svg>
